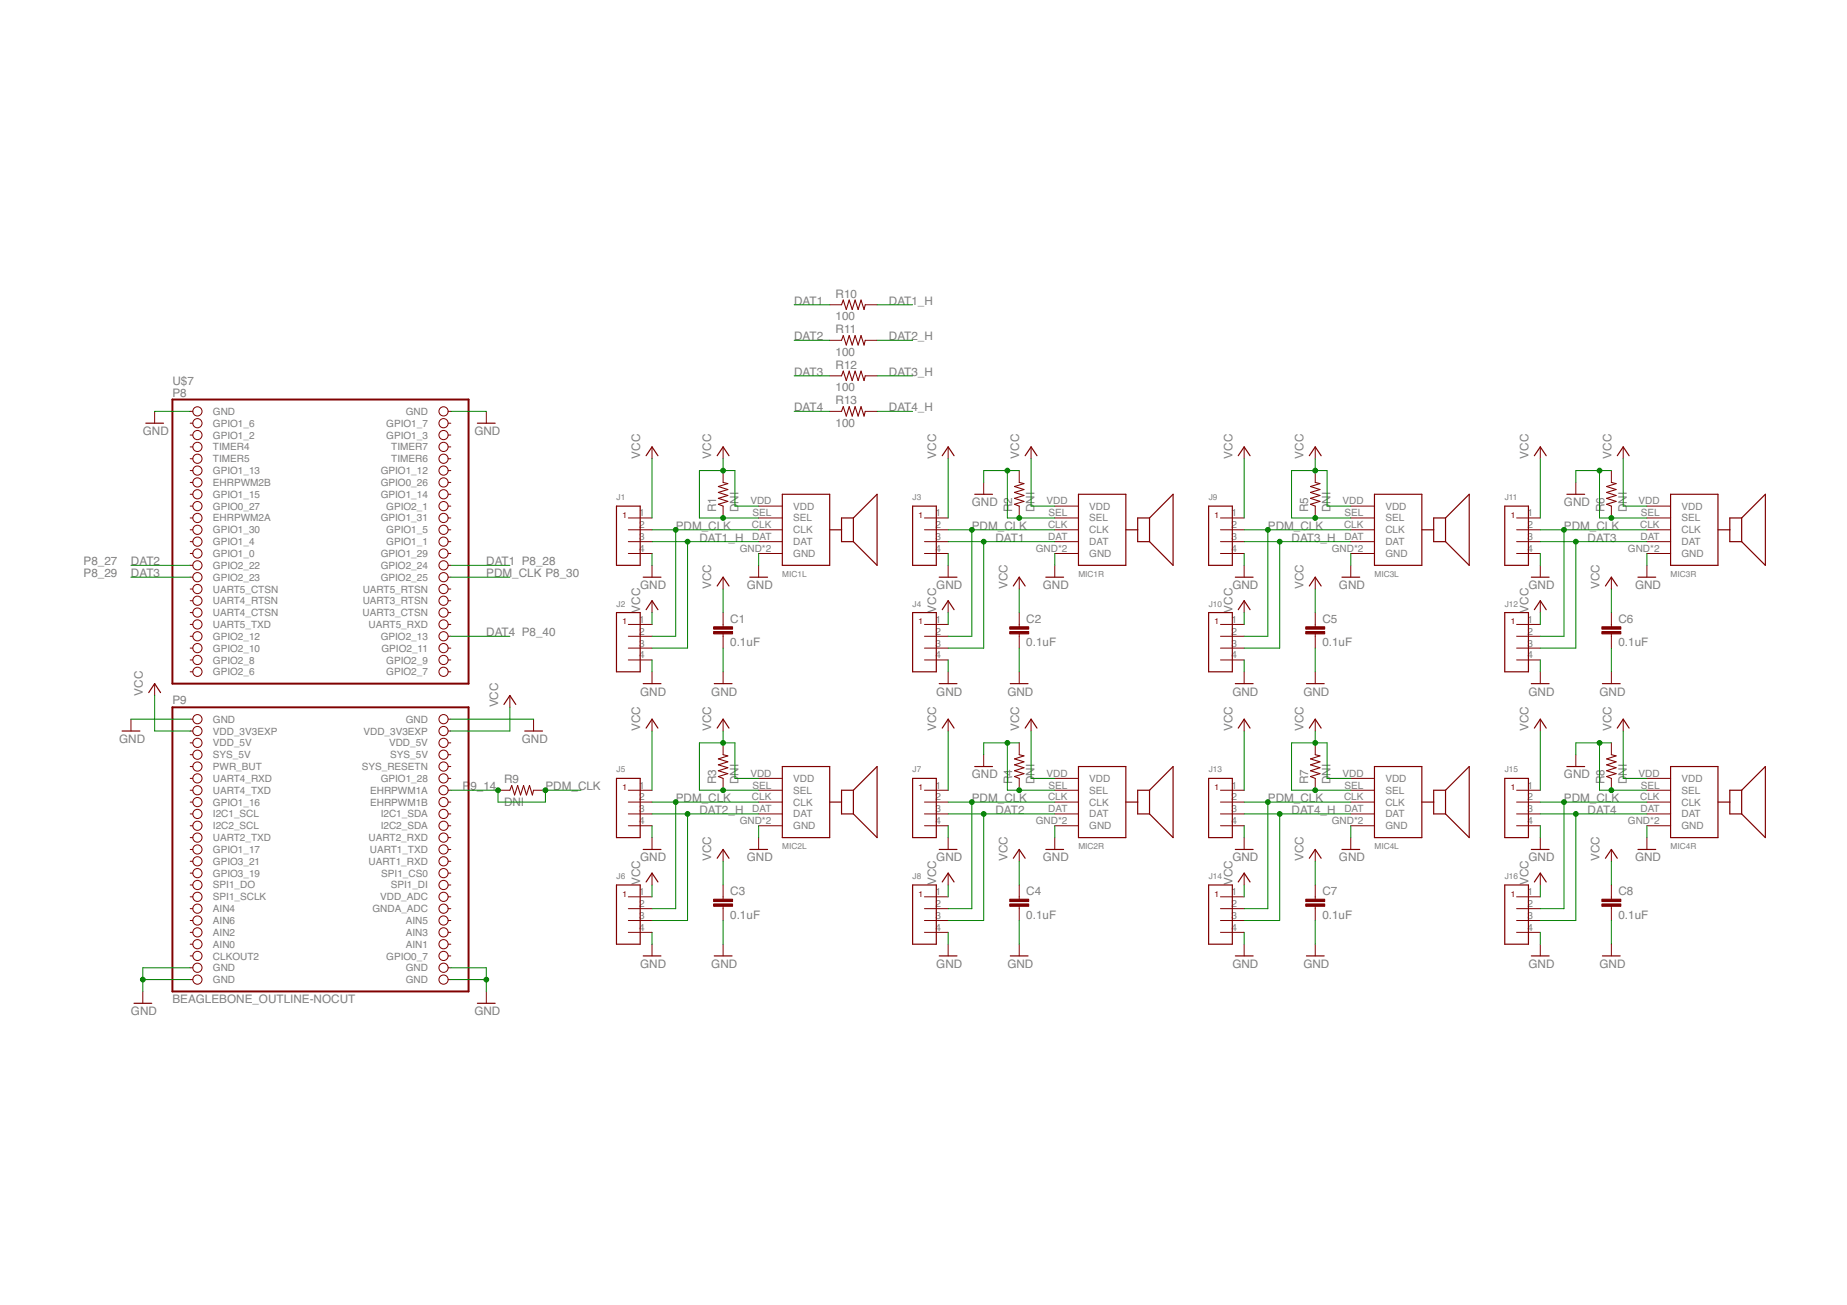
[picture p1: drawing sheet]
<svg xmlns="http://www.w3.org/2000/svg" width="297mm" height="210mm" viewBox="0 0 297 210" stroke-linecap="round" stroke-linejoin="round" font-family="sans-serif">
<g fill="none" stroke="#800000" stroke-width=".19">
<path d="M23.5 68.1h2.8M76.8 68.1h2.8M103.9 73.3l1-1.4 .9 1.4M115.3 73.3l1-1.4 .9 1.4M125.8 79.5h7.6v11.4h-7.6zM151.5 73.3l1-1.4 .9 1.4M156.8 79.5h2.8M164.9 73.3l.9-1.4 1 1.4M173.4 79.5h7.7v11.4h-7.7zM199.1 73.3l1-1.4 .9 1.4M210.6 73.3l.9-1.4 1 1.4M221 79.5h7.7v11.4h-7.7z"/>
<path d="M246.8 73.3l.9-1.4 1 1.4M252 79.5h2.8M260.1 73.3l.9-1.4 1 1.4M268.7 79.5h7.6v11.4h-7.6zM99.1 81.4h3.9v9.5h-3.9zM99.1 98.5h3.9v9.6h-3.9zM103.4 92.8h2.9M103.9 98.1l1-1.5 .9 1.5M115.3 94.3l1-1.5 .9 1.5M120.6 92.8h2.8M133.4 85.2h1.9M137.2 83.3v3.8"/>
<path d="M137.2 83.3l3.9-3.8v11.4l-3.9-3.8M137.2 83.3h-1.9v3.8h1.9M146.8 81.4h3.8v9.5h-3.8zM146.8 98.5h3.8v9.6h-3.8zM151 92.8h2.9M151.5 98.1l1-1.5 .9 1.5M163 94.3l.9-1.5 1 1.5M168.2 92.8h2.8M181.1 85.2h1.9M184.9 83.3h-1.9v3.8h1.9M184.9 83.3v3.8M184.9 83.3l3.8-3.8v11.4l-3.8-3.8"/>
<path d="M194.4 81.4h3.8v9.5h-3.8zM194.4 98.5h3.8v9.6h-3.8zM198.7 92.8h2.8M199.1 98.1l1-1.5 .9 1.5M210.6 94.3l.9-1.5 1 1.5M215.8 92.8h2.9M228.7 85.2h1.9M232.5 83.3h-1.9v3.8h1.9M232.5 83.3v3.8M232.5 83.3l3.8-3.8v11.4l-3.8-3.8M242 81.4h3.8v9.5h-3.8zM242 98.5h3.8v9.6h-3.8z"/>
<path d="M246.3 92.8h2.8M246.8 98.1l.9-1.5 1 1.5M258.2 94.3l.9-1.5 1 1.5M263.4 92.8h2.9M276.3 85.2h1.9M280.1 83.3h-1.9v3.8h1.9M280.1 83.3v3.8M280.1 83.3l3.8-3.8v11.4l-3.8-3.8M19.6 117.6h2.9M23.9 111.4l1-1.4 .9 1.4M81 113.3l1-1.4 1 1.4M84.4 117.6h2.8"/>
<path d="M103.4 110h2.9M103.9 117.1l1-1.4 .9 1.4M114.9 110h2.8M115.3 117.1l1-1.4 .9 1.4M151 110h2.9M151.5 117.1l1-1.4 .9 1.4M162.5 110h2.8M164.9 117.1l.9-1.4 1 1.4M198.7 110h2.8M199.1 117.1l1-1.4 .9 1.4M210.1 110h2.9M210.6 117.1l.9-1.4 1 1.4"/>
<path d="M246.3 110h2.8M246.8 117.1l.9-1.4 1 1.4M257.7 110h2.9M260.1 117.1l.9-1.4 1 1.4M99.1 125.2h3.9v9.5h-3.9zM103.4 136.6h2.9M115.3 138l1-1.4 .9 1.4M120.6 136.6h2.8M125.8 123.3h7.6v11.4h-7.6zM133.4 129h1.9M137.2 127.1v3.8M137.2 127.1l3.9-3.8v11.4l-3.9-3.8"/>
<path d="M137.2 127.1h-1.9v3.8h1.9M146.8 125.2h3.8v9.5h-3.8zM151 136.6h2.9M156.8 123.3h2.8M163 138l.9-1.4 1 1.4M168.2 136.6h2.8M173.4 123.3h7.7v11.4h-7.7zM181.1 129h1.9M184.9 127.1v3.8M184.9 127.1l3.8-3.8v11.4l-3.8-3.8M184.9 127.1h-1.9v3.8h1.9M194.4 125.2h3.8v9.5h-3.8z"/>
<path d="M198.7 136.6h2.8M210.6 138l.9-1.4 1 1.4M215.8 136.6h2.9M221 123.3h7.7v11.4h-7.7zM228.7 129h1.9M232.5 127.1h-1.9v3.8h1.9M232.5 127.1v3.8M232.5 127.1l3.8-3.8v11.4l-3.8-3.8M242 125.2h3.8v9.5h-3.8zM246.3 136.6h2.8M252 123.3h2.8M258.2 138l.9-1.4 1 1.4"/>
<path d="M263.4 136.6h2.9M268.7 123.3h7.6v11.4h-7.6zM276.3 129h1.9M280.1 127.1h-1.9v3.8h1.9M280.1 127.1v3.8M280.1 127.1l3.8-3.8v11.4l-3.8-3.8M99.1 142.3h3.9v9.6h-3.9zM103.4 153.8h2.9M103.9 141.9l1-1.5 .9 1.5M114.9 153.8h2.8M146.8 142.3h3.8v9.6h-3.8zM151 153.8h2.9"/>
<path d="M151.5 141.9l1-1.5 .9 1.5M162.5 153.8h2.8M194.4 142.3h3.8v9.6h-3.8zM198.7 153.8h2.8M199.1 141.9l1-1.5 .9 1.5M210.1 153.8h2.9M242 142.3h3.8v9.6h-3.8zM246.3 153.8h2.8M246.8 141.9l.9-1.5 1 1.5M257.7 153.8h2.9M21.5 161.4h2.9M76.8 161.4h2.8"/>
</g>
<g fill="none" stroke="#800000" stroke-width=".16">
<path d="M133.4 49h1.9M133.4 54.7h1.9M139.1 49h2M139.1 54.7h2M24.9 66.2v1.9M30.6 66.2h.4M30.6 68.1h.4M30.6 70h.4M30.6 71.9h.4M30.6 73.8h.4M30.6 75.7h.4M30.6 77.6h.4"/>
<path d="M30.6 79.5h.4M72.1 66.2h.4M72.1 68.1h.4M72.1 70h.4M72.1 71.9h.4M72.1 73.8h.4M72.1 75.7h.4M72.1 77.6h.4M72.1 79.5h.4M78.2 66.2v1.9M104.9 71.9v1.9M116.3 71.9v1.9"/>
<path d="M116.3 75.7v1.9M133.4 66.2h1.9M133.4 60.5h1.9M139.1 66.2h2M139.1 60.5h2M152.5 71.9v1.9M158.2 77.6v1.9M163.9 75.7v1.9M165.8 71.9v1.9M200.1 71.9v1.9M211.5 71.9v1.9M211.5 75.7v1.9"/>
<path d="M247.7 71.9v1.9M253.4 77.6v1.9M259.1 75.7v1.9M261 71.9v1.9M30.6 81.4h.4M30.6 83.3h.4M30.6 85.2h.4M30.6 87.1h.4M30.6 89h.4M30.6 90.9h.4M30.6 92.8h.4M30.6 94.7h.4"/>
<path d="M30.6 96.6h.4M30.6 98.5h.4M72.1 81.4h.4M72.1 83.3h.4M72.1 85.2h.4M72.1 87.1h.4M72.1 89h.4M72.1 90.9h.4M72.1 92.8h.4M72.1 94.7h.4M72.1 96.6h.4M72.1 98.5h.4"/>
<path d="M101 83.3h3.9M101 85.2h3.9M101 87.1h3.9M101 89h3.9M104.9 90.9v1.9M104.9 96.6v1.9M116.3 81.4v1.9M116.3 92.8v1.9M116.3 98.5v2.3M122 81.4h3.8M122 83.3h3.8M122 85.2h3.8"/>
<path d="M122 87.1h3.8M122 89h3.8M122 90.9v1.9M148.7 83.3h3.8M148.7 85.2h3.8M148.7 87.1h3.8M148.7 89h3.8M152.5 90.9v1.9M152.5 96.6v1.9M163.9 81.4v1.9M163.9 92.8v1.9M163.9 98.5v2.3"/>
<path d="M169.6 81.4h3.8M169.6 83.3h3.8M169.6 85.2h3.8M169.6 87.1h3.8M169.6 89h3.8M169.6 90.9v1.9M196.3 83.3h3.8M196.3 85.2h3.8M196.3 87.1h3.8M196.3 89h3.8M200.1 90.9v1.9M200.1 96.6v1.9"/>
<path d="M211.5 81.4v1.9M211.5 92.8v1.9M211.5 98.5v2.3M217.2 81.4h3.8M217.2 83.3h3.8M217.2 85.2h3.8M217.2 87.1h3.8M217.2 89h3.8M217.2 90.9v1.9M243.9 83.3h3.8M243.9 85.2h3.8M243.9 87.1h3.8"/>
<path d="M243.9 89h3.8M247.7 90.9v1.9M247.7 96.6v1.9M259.1 81.4v1.9M259.1 92.8v1.9M259.1 98.5v2.3M264.9 81.4h3.8M264.9 83.3h3.8M264.9 85.2h3.8M264.9 87.1h3.8M264.9 89h3.8M264.9 90.9v1.9"/>
<path d="M21.1 115.7v1.9M24.9 110v1.9M30.6 115.7h.4M30.6 117.6h.4M30.6 119.5h.4M30.6 100.4h.4M30.6 102.3h.4M30.6 104.2h.4M30.6 106.2h.4M30.6 108.1h.4M72.1 115.7h.4M72.1 117.6h.4"/>
<path d="M72.1 119.5h.4M72.1 100.4h.4M72.1 102.3h.4M72.1 104.2h.4M72.1 106.2h.4M72.1 108.1h.4M82 111.9v1.9M85.8 115.7v1.9M101 100.4h3.9M101 102.3h3.9M101 104.2h3.9M101 106.2h3.9"/>
<path d="M104.9 108.1v1.9M104.9 115.7v1.9M116.3 102v2.2M116.3 108.1v1.9M116.3 115.7v1.9M116.3 119.5v1.9M148.7 100.4h3.8M148.7 102.3h3.8M148.7 104.2h3.8M148.7 106.2h3.8M152.5 108.1v1.9M152.5 115.7v1.9"/>
<path d="M163.9 102v2.2M163.9 108.1v1.9M163.9 119.5v1.9M165.8 115.7v1.9M196.3 100.4h3.8M196.3 102.3h3.8M196.3 104.2h3.8M196.3 106.2h3.8M200.1 108.1v1.9M200.1 115.7v1.9M211.5 102v2.2M211.5 108.1v1.9"/>
<path d="M211.5 115.7v1.9M211.5 119.5v1.9M243.9 100.4h3.8M243.9 102.3h3.8M243.9 104.2h3.8M243.9 106.2h3.8M247.7 108.1v1.9M247.7 115.7v1.9M259.1 102v2.2M259.1 108.1v1.9M259.1 119.5v1.9M261 115.7v1.9"/>
<path d="M30.6 121.4h.4M30.6 123.3h.4M30.6 125.2h.4M30.6 127.1h.4M30.6 129h.4M30.6 130.9h.4M30.6 132.8h.4M30.6 134.7h.4M30.6 136.6h.4M30.6 138.5h.4M72.1 121.4h.4M72.1 123.3h.4"/>
<path d="M72.1 125.2h.4M72.1 127.1h.4M72.1 129h.4M72.1 130.9h.4M72.1 132.8h.4M72.1 134.7h.4M72.1 136.6h.4M72.1 138.5h.4M80.1 127.1h1.9M85.8 127.1h1.9M101 127.1h3.9M101 129h3.9"/>
<path d="M101 130.9h3.9M101 132.8h3.9M104.9 134.7v1.9M116.3 125.2v1.9M116.3 136.6v1.9M122 125.2h3.8M122 127.1h3.8M122 129h3.8M122 130.9h3.8M122 132.8h3.8M122 134.7v1.9M148.7 127.1h3.8"/>
<path d="M148.7 129h3.8M148.7 130.9h3.8M148.7 132.8h3.8M152.5 134.7v1.9M158.2 121.4v1.9M163.9 125.2v1.9M163.9 136.6v1.9M169.6 125.2h3.8M169.6 127.1h3.8M169.6 129h3.8M169.6 130.9h3.8M169.6 132.8h3.8"/>
<path d="M169.6 134.7v1.9M196.3 127.1h3.8M196.3 129h3.8M196.3 130.9h3.8M196.3 132.8h3.8M200.1 134.7v1.9M211.5 125.2v1.9M211.5 136.6v1.9M217.2 125.2h3.8M217.2 127.1h3.8M217.2 129h3.8M217.2 130.9h3.8"/>
<path d="M217.2 132.8h3.8M217.2 134.7v1.9M243.9 127.1h3.8M243.9 129h3.8M243.9 130.9h3.8M243.9 132.8h3.8M247.7 134.7v1.9M253.4 121.4v1.9M259.1 125.2v1.9M259.1 136.6v1.9M264.9 125.2h3.8M264.9 127.1h3.8"/>
<path d="M264.9 129h3.8M264.9 130.9h3.8M264.9 132.8h3.8M264.9 134.7v1.9M23 159.5v1.9M30.6 140.4h.4M30.6 142.3h.4M30.6 144.3h.4M30.6 146.2h.4M30.6 148.1h.4M30.6 150h.4M30.6 151.9h.4"/>
<path d="M30.6 153.8h.4M30.6 155.7h.4M30.6 157.6h.4M72.1 140.4h.4M72.1 142.3h.4M72.1 144.3h.4M72.1 146.2h.4M72.1 148.1h.4M72.1 150h.4M72.1 151.9h.4M72.1 153.8h.4M72.1 155.7h.4"/>
<path d="M72.1 157.6h.4M78.2 159.5v1.9M101 144.3h3.9M101 146.2h3.9M101 148.1h3.9M101 150h3.9M104.9 140.4v1.9M104.9 151.9v1.9M116.3 142.3v2.3M116.3 145.8v2.3M116.3 151.9v1.9M148.7 144.3h3.8"/>
<path d="M148.7 146.2h3.8M148.7 148.1h3.8M148.7 150h3.8M152.5 140.4v1.9M152.5 151.9v1.9M163.9 142.3v2.3M163.9 145.8v2.3M163.9 151.9v1.9M196.3 144.3h3.8M196.3 146.2h3.8M196.3 148.1h3.8M196.3 150h3.8"/>
<path d="M200.1 140.4v1.9M200.1 151.9v1.9M211.5 142.3v2.3M211.5 145.8v2.3M211.5 151.9v1.9M243.9 144.3h3.8M243.9 146.2h3.8M243.9 148.1h3.8M243.9 150h3.8M247.7 140.4v1.9M247.7 151.9v1.9M259.1 142.3v2.3"/>
<path d="M259.1 145.8v2.3M259.1 151.9v1.9"/>
<circle cx="31.7" cy="71.9" r=".74"/>
<circle cx="31.7" cy="73.8" r=".74"/>
<circle cx="31.7" cy="75.7" r=".74"/>
<circle cx="31.7" cy="68.1" r=".74"/>
<circle cx="31.7" cy="70" r=".74"/>
<circle cx="31.7" cy="77.6" r=".74"/>
<circle cx="31.7" cy="79.5" r=".74"/>
<circle cx="31.7" cy="66.2" r=".74"/>
<circle cx="71.3" cy="79.5" r=".74"/>
<circle cx="71.3" cy="70" r=".74"/>
<circle cx="71.3" cy="73.8" r=".74"/>
<circle cx="71.3" cy="77.6" r=".74"/>
<circle cx="71.3" cy="71.9" r=".74"/>
<circle cx="71.3" cy="75.7" r=".74"/>
<circle cx="71.3" cy="66.2" r=".74"/>
<circle cx="71.3" cy="68.1" r=".74"/>
<circle cx="31.7" cy="94.7" r=".74"/>
<circle cx="31.7" cy="96.6" r=".74"/>
<circle cx="31.7" cy="98.5" r=".74"/>
<circle cx="31.7" cy="89" r=".74"/>
<circle cx="31.7" cy="90.9" r=".74"/>
<circle cx="31.7" cy="92.8" r=".74"/>
<circle cx="31.7" cy="81.4" r=".74"/>
<circle cx="31.7" cy="83.3" r=".74"/>
<circle cx="31.7" cy="85.2" r=".74"/>
<circle cx="31.7" cy="87.1" r=".74"/>
<circle cx="71.3" cy="81.4" r=".74"/>
<circle cx="71.3" cy="94.7" r=".74"/>
<circle cx="71.3" cy="83.3" r=".74"/>
<circle cx="71.3" cy="85.2" r=".74"/>
<circle cx="71.3" cy="87.1" r=".74"/>
<circle cx="71.3" cy="89" r=".74"/>
<circle cx="71.3" cy="90.9" r=".74"/>
<circle cx="71.3" cy="92.8" r=".74"/>
<circle cx="71.3" cy="96.6" r=".74"/>
<circle cx="71.3" cy="98.5" r=".74"/>
<circle cx="31.7" cy="119.5" r=".74"/>
<circle cx="31.7" cy="115.7" r=".74"/>
<circle cx="31.7" cy="117.6" r=".74"/>
<circle cx="31.7" cy="100.4" r=".74"/>
<circle cx="31.7" cy="102.3" r=".74"/>
<circle cx="31.7" cy="104.2" r=".74"/>
<circle cx="31.7" cy="106.2" r=".74"/>
<circle cx="31.7" cy="108.1" r=".74"/>
<circle cx="71.3" cy="119.5" r=".74"/>
<circle cx="71.3" cy="115.7" r=".74"/>
<circle cx="71.3" cy="102.3" r=".74"/>
<circle cx="71.3" cy="117.6" r=".74"/>
<circle cx="71.3" cy="100.4" r=".74"/>
<circle cx="71.3" cy="106.2" r=".74"/>
<circle cx="71.3" cy="108.1" r=".74"/>
<circle cx="71.3" cy="104.2" r=".74"/>
<circle cx="31.7" cy="123.3" r=".74"/>
<circle cx="31.7" cy="138.5" r=".74"/>
<circle cx="31.7" cy="121.4" r=".74"/>
<circle cx="31.7" cy="127.1" r=".74"/>
<circle cx="31.7" cy="132.8" r=".74"/>
<circle cx="31.7" cy="125.2" r=".74"/>
<circle cx="31.7" cy="129" r=".74"/>
<circle cx="31.7" cy="130.9" r=".74"/>
<circle cx="31.7" cy="136.6" r=".74"/>
<circle cx="31.7" cy="134.7" r=".74"/>
<circle cx="71.3" cy="138.5" r=".74"/>
<circle cx="71.3" cy="136.6" r=".74"/>
<circle cx="71.3" cy="127.1" r=".74"/>
<circle cx="71.3" cy="132.8" r=".74"/>
<circle cx="71.3" cy="134.7" r=".74"/>
<circle cx="71.3" cy="123.3" r=".74"/>
<circle cx="71.3" cy="125.2" r=".74"/>
<circle cx="71.3" cy="130.9" r=".74"/>
<circle cx="71.3" cy="129" r=".74"/>
<circle cx="71.3" cy="121.4" r=".74"/>
<circle cx="31.7" cy="142.3" r=".74"/>
<circle cx="31.7" cy="144.3" r=".74"/>
<circle cx="31.7" cy="151.9" r=".74"/>
<circle cx="31.7" cy="153.8" r=".74"/>
<circle cx="31.7" cy="157.6" r=".74"/>
<circle cx="31.7" cy="140.4" r=".74"/>
<circle cx="31.7" cy="148.1" r=".74"/>
<circle cx="31.7" cy="150" r=".74"/>
<circle cx="31.7" cy="146.2" r=".74"/>
<circle cx="31.7" cy="155.7" r=".74"/>
<circle cx="71.3" cy="142.3" r=".74"/>
<circle cx="71.3" cy="144.3" r=".74"/>
<circle cx="71.3" cy="153.8" r=".74"/>
<circle cx="71.3" cy="140.4" r=".74"/>
<circle cx="71.3" cy="148.1" r=".74"/>
<circle cx="71.3" cy="155.7" r=".74"/>
<circle cx="71.3" cy="157.6" r=".74"/>
<circle cx="71.3" cy="146.2" r=".74"/>
<circle cx="71.3" cy="150" r=".74"/>
<circle cx="71.3" cy="151.9" r=".74"/>
</g>
<path d="M27.7 64.3h47.7v45.7h-47.7zM27.7 113.8h47.7v45.7h-47.7z" fill="none" stroke="#800000" stroke-width=".32"/>
<g fill="none" stroke="#800000" stroke-width=".17">
<path d="M135.3 49l.3-.7 .5 1.5 .5-1.5 .5 1.5 .4-1.5 .5 1.5 .5-1.5 .5 1.5 .1-.8M135.3 54.7l.3-.7 .5 1.5 .5-1.5 .5 1.5 .4-1.5 .5 1.5 .5-1.5 .5 1.5 .1-.8M116.3 77.6l.8 .2-1.6 .5 1.6 .4-1.6 .5 1.6 .5-1.6 .5 1.6 .4-1.6 .5 .8 .3M135.3 60.5l.3-.8 .5 1.5 .5-1.5 .5 1.5 .4-1.5 .5 1.5 .5-1.5 .5 1.5 .1-.7M135.3 66.2l.3-.8 .5 1.5 .5-1.5 .5 1.5 .4-1.5 .5 1.5 .5-1.5 .5 1.5 .1-.7M163.9 77.6l.8 .2-1.5 .5 1.5 .4-1.5 .5 1.5 .5-1.5 .5 1.5 .4-1.5 .5 .7 .3M211.5 77.6l.8 .2-1.5 .5 1.5 .4-1.5 .5 1.5 .5-1.5 .5 1.5 .4-1.5 .5 .7 .3M259.1 77.6l.8 .2-1.5 .5 1.5 .4-1.5 .5 1.5 .5-1.5 .5 1.5 .4-1.5 .5 .7 .3M82 127.1l.3-.8 .5 1.6 .4-1.6 .5 1.6 .5-1.6 .5 1.6 .5-1.6 .4 1.6 .2-.8M116.3 121.4l.8 .2-1.6 .5 1.6 .4-1.6 .5 1.6 .5-1.6 .5 1.6 .4-1.6 .5 .8 .3M163.9 121.4l.8 .2-1.5 .5 1.5 .4-1.5 .5 1.5 .5-1.5 .5 1.5 .4-1.5 .5 .7 .3M211.5 121.4l.8 .2-1.5 .5 1.5 .4-1.5 .5 1.5 .5-1.5 .5 1.5 .4-1.5 .5 .7 .3"/>
<path d="M259.1 121.4l.8 .2-1.5 .5 1.5 .4-1.5 .5 1.5 .5-1.5 .5 1.5 .4-1.5 .5 .7 .3"/>
</g>
<g fill="#800000" stroke="#800000" stroke-width=".16">
<path d="M114.8 101.6h3v.4h-3z"/>
<path d="M114.8 100.8h3v.4h-3z"/>
<path d="M162.4 101.6h3v.4h-3z"/>
<path d="M162.4 100.8h3v.4h-3z"/>
<path d="M114.8 145.4h3v.4h-3z"/>
<path d="M114.8 144.6h3v.4h-3z"/>
<path d="M162.4 145.4h3v.4h-3z"/>
<path d="M162.4 144.6h3v.4h-3z"/>
<path d="M210 101.6h3v.4h-3z"/>
<path d="M210 100.8h3v.4h-3z"/>
<path d="M257.6 101.6h3.1v.4h-3.1z"/>
<path d="M257.6 100.8h3.1v.4h-3.1z"/>
<path d="M210 145.4h3v.4h-3z"/>
<path d="M210 144.6h3v.4h-3z"/>
<path d="M257.6 145.4h3.1v.4h-3.1z"/>
<path d="M257.6 144.6h3.1v.4h-3.1z"/>
</g>
<g fill="none" stroke="#008000" stroke-width=".16">
<path d="M127.7 49h5.7M127.7 54.7h5.7M141.1 49h5.7M141.1 54.7h5.7M24.9 66.2h5.7M72.5 66.2h5.7M104.9 73.8v9.5M116.3 73.8v1.9M127.7 66.2h5.7M127.7 60.5h5.7M141.1 66.2h5.7M141.1 60.5h5.7"/>
<path d="M152.5 73.8v9.5M162 75.7v7.6h7.6M163.9 75.7h-5.7v1.9M165.8 73.8v7.6h3.8M200.1 73.8v9.5M211.5 73.8v1.9M247.7 73.8v9.5M257.2 75.7v7.6h7.7M259.1 75.7h-5.7v1.9M261 73.8v7.6h3.9M21.1 92.8h9.5M21.1 90.9h9.5"/>
<path d="M72.5 92.8h9.5M72.5 90.9h9.5M104.9 89v1.9M104.9 98.5v1.9M104.9 85.2h17.1M104.9 87.1h17.1M108.7 85.2v17.1h-3.8M110.6 87.1v17.1h-5.7M116.3 94.7v3.8M122 81.4h-3.8v-5.7h-5.7v7.6h9.5M122 89v1.9M152.5 89v1.9"/>
<path d="M152.5 98.5v1.9M152.5 85.2h17.1M152.5 87.1h17.1M156.3 85.2v17.1h-3.8M158.2 87.1v17.1h-5.7M163.9 94.7v3.8M169.6 89v1.9M200.1 89v1.9M200.1 98.5v1.9M200.1 85.2h17.1M200.1 87.1h17.1M203.9 85.2v17.1h-3.8"/>
<path d="M205.8 87.1v17.1h-5.7M211.5 94.7v3.8M217.2 81.4h-3.8v-5.7h-5.7v7.6h9.5M217.2 89v1.9M247.7 89v1.9M247.7 98.5v1.9M247.7 85.2h17.2M247.7 87.1h17.2M251.5 85.2v17.1h-3.8M253.4 87.1v17.1h-5.7M259.1 94.7v3.8M264.9 89v1.9"/>
<path d="M21.1 115.7h9.5M24.9 111.9v5.7h5.7M72.5 115.7h13.3M72.5 102.3h9.5M82 113.8v3.8h-9.5M104.9 106.2v1.9M104.9 117.6v9.5M116.3 104.2v3.9M116.3 117.6v1.9M152.5 106.2v1.9M152.5 117.6v9.5M162 119.5v7.6h7.6"/>
<path d="M163.9 104.2v3.9M163.9 119.5h-5.7v1.9M165.8 117.6v7.6h3.8M200.1 106.2v1.9M200.1 117.6v9.5M211.5 104.2v3.9M211.5 117.6v1.9M247.7 106.2v1.9M247.7 117.6v9.5M257.2 119.5v7.6h7.7M259.1 119.5h-5.7v1.9M259.1 104.2v3.9"/>
<path d="M261 117.6v7.6h3.9M72.5 127.1h7.6v1.9h7.6v-1.9h5.7M104.9 132.8v1.9M104.9 129h17.1M104.9 130.9h17.1M108.7 129v17.2h-3.8M110.6 130.9v17.2h-5.7M116.3 138.5v3.8M122 125.2h-3.8v-5.7h-5.7v7.6h9.5M122 132.8v1.9M152.5 132.8v1.9M152.5 129h17.1"/>
<path d="M152.5 130.9h17.1M156.3 129v17.2h-3.8M158.2 130.9v17.2h-5.7M163.9 138.5v3.8M169.6 132.8v1.9M200.1 132.8v1.9M200.1 129h17.1M200.1 130.9h17.1M203.9 129v17.2h-3.8M205.8 130.9v17.2h-5.7M211.5 138.5v3.8M217.2 125.2h-3.8v-5.7h-5.7v7.6h9.5"/>
<path d="M217.2 132.8v1.9M247.7 132.8v1.9M247.7 129h17.2M247.7 130.9h17.2M251.5 129v17.2h-3.8M253.4 130.9v17.2h-5.7M259.1 138.5v3.8M264.9 132.8v1.9M23 157.6h7.6M30.6 155.7h-7.6v3.8M72.5 157.6h5.7M72.5 155.7h5.7v3.8"/>
<path d="M104.9 142.3v2M104.9 150v1.9M116.3 148.1v3.8M152.5 142.3v2M152.5 150v1.9M163.9 148.1v3.8M200.1 142.3v2M200.1 150v1.9M211.5 148.1v3.8M247.7 142.3v2M247.7 150v1.9M259.1 148.1v3.8"/>
</g>
<g fill="#008000" stroke="#008000" stroke-width=".16">
<circle cx="116.3" cy="75.7" r=".38"/>
<circle cx="116.3" cy="83.3" r=".38"/>
<circle cx="116.3" cy="119.5" r=".38"/>
<circle cx="116.3" cy="127.1" r=".38"/>
<circle cx="211.5" cy="75.7" r=".38"/>
<circle cx="211.5" cy="83.3" r=".38"/>
<circle cx="211.5" cy="119.5" r=".38"/>
<circle cx="211.5" cy="127.1" r=".38"/>
<circle cx="162" cy="75.7" r=".38"/>
<circle cx="163.9" cy="83.3" r=".38"/>
<circle cx="162" cy="119.5" r=".38"/>
<circle cx="163.9" cy="127.1" r=".38"/>
<circle cx="257.2" cy="75.7" r=".38"/>
<circle cx="259.1" cy="83.3" r=".38"/>
<circle cx="257.2" cy="119.5" r=".38"/>
<circle cx="259.1" cy="127.1" r=".38"/>
<circle cx="23" cy="157.6" r=".38"/>
<circle cx="78.2" cy="157.6" r=".38"/>
<circle cx="108.7" cy="85.2" r=".38"/>
<circle cx="156.3" cy="85.2" r=".38"/>
<circle cx="108.7" cy="129" r=".38"/>
<circle cx="156.3" cy="129" r=".38"/>
<circle cx="203.9" cy="85.2" r=".38"/>
<circle cx="251.5" cy="85.2" r=".38"/>
<circle cx="203.9" cy="129" r=".38"/>
<circle cx="251.5" cy="129" r=".38"/>
<circle cx="87.7" cy="127.1" r=".38"/>
<circle cx="80.1" cy="127.1" r=".38"/>
<circle cx="158.2" cy="87.1" r=".38"/>
<circle cx="158.2" cy="130.9" r=".38"/>
<circle cx="253.4" cy="87.1" r=".38"/>
<circle cx="253.4" cy="130.9" r=".38"/>
<circle cx="110.6" cy="87.1" r=".38"/>
<circle cx="110.6" cy="130.9" r=".38"/>
<circle cx="205.8" cy="87.1" r=".38"/>
<circle cx="205.8" cy="130.9" r=".38"/>
</g>
<g font-size="1.9" fill="#808080">
<text x="134.4" y="47.9">R10</text>
<text x="127.7" y="49">DAT1</text>
<text x="134.4" y="51.5">100</text>
<text x="134.4" y="53.6">R11</text>
<text x="143" y="49">DAT1_H</text>
<text x="127.7" y="54.7">DAT2</text>
<text x="134.4" y="57.2">100</text>
<text x="134.4" y="59.3">R12</text>
<text x="143" y="54.7">DAT2_H</text>
<text x="27.7" y="61.9">U$7</text>
<text x="27.7" y="63.8">P8</text>
<text x="127.7" y="60.5">DAT3</text>
<text x="134.4" y="62.9">100</text>
<text x="134.4" y="65">R13</text>
<text x="143" y="60.5">DAT3_H</text>
<text x="23" y="70">GND</text>
<text x="76.3" y="70">GND</text>
<text x="127.7" y="66.2">DAT4</text>
<text x="134.4" y="68.6">100</text>
<text x="143" y="66.2">DAT4_H</text>
<text x="103" y="73.8" transform="rotate(-90 103 73.8)">VCC</text>
<text x="114.4" y="73.8" transform="rotate(-90 114.4 73.8)">VCC</text>
<text x="150.6" y="73.8" transform="rotate(-90 150.6 73.8)">VCC</text>
<text x="163.9" y="73.8" transform="rotate(-90 163.9 73.8)">VCC</text>
<text x="198.2" y="73.8" transform="rotate(-90 198.2 73.8)">VCC</text>
<text x="209.6" y="73.8" transform="rotate(-90 209.6 73.8)">VCC</text>
<text x="245.8" y="73.8" transform="rotate(-90 245.8 73.8)">VCC</text>
<text x="259.1" y="73.8" transform="rotate(-90 259.1 73.8)">VCC</text>
<text x="115.2" y="82.4" transform="rotate(-90 115.2 82.4)">R1</text>
<text x="118.8" y="82.4" transform="rotate(-90 118.8 82.4)">D</text>
<text x="118.8" y="81" transform="rotate(-90 118.8 81)">NI</text>
<text x="156.3" y="81.4">GND</text>
<text x="162.8" y="82.4" transform="rotate(-90 162.8 82.4)">R2</text>
<text x="166.4" y="82.4" transform="rotate(-90 166.4 82.4)">D</text>
<text x="166.4" y="81" transform="rotate(-90 166.4 81)">NI</text>
<text x="210.4" y="82.4" transform="rotate(-90 210.4 82.4)">R5</text>
<text x="214" y="82.4" transform="rotate(-90 214 82.4)">D</text>
<text x="214" y="81" transform="rotate(-90 214 81)">NI</text>
<text x="251.5" y="81.4">GND</text>
<text x="258" y="82.4" transform="rotate(-90 258 82.4)">R6</text>
<text x="261.6" y="82.4" transform="rotate(-90 261.6 82.4)">D</text>
<text x="261.6" y="81" transform="rotate(-90 261.6 81)">NI</text>
<text x="108.7" y="85.2">PDM_CLK</text>
<text x="112.5" y="87.1">DAT1_H</text>
<text x="156.3" y="85.2">PDM_CLK</text>
<text x="160.1" y="87.1">DAT1</text>
<text x="203.9" y="85.2">PDM_CLK</text>
<text x="207.7" y="87.1">DAT3_H</text>
<text x="251.5" y="85.2">PDM_CLK</text>
<text x="255.3" y="87.1">DAT3</text>
<text x="13.4" y="90.9">P8_27</text>
<text x="13.4" y="92.8">P8_29</text>
<text x="21.1" y="90.9">DAT2</text>
<text x="21.1" y="92.8">DAT3</text>
<text x="78.2" y="92.8">PDM_CLK P8_30</text>
<text x="78.2" y="90.9">DAT1 P8_28</text>
<text x="103" y="94.7">GND</text>
<text x="114.4" y="94.7" transform="rotate(-90 114.4 94.7)">VCC</text>
<text x="120.1" y="94.7">GND</text>
<text x="150.6" y="94.7">GND</text>
<text x="162" y="94.7" transform="rotate(-90 162 94.7)">VCC</text>
<text x="167.7" y="94.7">GND</text>
<text x="198.2" y="94.7">GND</text>
<text x="209.6" y="94.7" transform="rotate(-90 209.6 94.7)">VCC</text>
<text x="215.3" y="94.7">GND</text>
<text x="245.8" y="94.7">GND</text>
<text x="257.2" y="94.7" transform="rotate(-90 257.2 94.7)">VCC</text>
<text x="262.9" y="94.7">GND</text>
<text x="103" y="98.5" transform="rotate(-90 103 98.5)">VCC</text>
<text x="117.4" y="100.2">C1</text>
<text x="150.6" y="98.5" transform="rotate(-90 150.6 98.5)">VCC</text>
<text x="165.1" y="100.2">C2</text>
<text x="198.2" y="98.5" transform="rotate(-90 198.2 98.5)">VCC</text>
<text x="212.7" y="100.2">C5</text>
<text x="245.8" y="98.5" transform="rotate(-90 245.8 98.5)">VCC</text>
<text x="260.3" y="100.2">C6</text>
<text x="78.2" y="102.3">DAT4 P8_40</text>
<text x="117.4" y="104">0.1uF</text>
<text x="165.1" y="104">0.1uF</text>
<text x="212.7" y="104">0.1uF</text>
<text x="260.3" y="104">0.1uF</text>
<text x="23" y="111.9" transform="rotate(-90 23 111.9)">VCC</text>
<text x="27.7" y="113.3">P9</text>
<text x="80.1" y="113.8" transform="rotate(-90 80.1 113.8)">VCC</text>
<text x="103" y="111.9">GND</text>
<text x="114.4" y="111.9">GND</text>
<text x="150.6" y="111.9">GND</text>
<text x="162" y="111.9">GND</text>
<text x="198.2" y="111.9">GND</text>
<text x="209.6" y="111.9">GND</text>
<text x="245.8" y="111.9">GND</text>
<text x="257.2" y="111.9">GND</text>
<text x="19.2" y="119.5">GND</text>
<text x="83.9" y="119.5">GND</text>
<text x="103" y="117.6" transform="rotate(-90 103 117.6)">VCC</text>
<text x="114.4" y="117.6" transform="rotate(-90 114.4 117.6)">VCC</text>
<text x="150.6" y="117.6" transform="rotate(-90 150.6 117.6)">VCC</text>
<text x="163.9" y="117.6" transform="rotate(-90 163.9 117.6)">VCC</text>
<text x="198.2" y="117.6" transform="rotate(-90 198.2 117.6)">VCC</text>
<text x="209.6" y="117.6" transform="rotate(-90 209.6 117.6)">VCC</text>
<text x="245.8" y="117.6" transform="rotate(-90 245.8 117.6)">VCC</text>
<text x="259.1" y="117.6" transform="rotate(-90 259.1 117.6)">VCC</text>
<text x="81.1" y="126">R9</text>
<text x="118.8" y="124.8" transform="rotate(-90 118.8 124.8)">NI</text>
<text x="156.3" y="125.2">GND</text>
<text x="166.4" y="124.8" transform="rotate(-90 166.4 124.8)">NI</text>
<text x="214" y="124.8" transform="rotate(-90 214 124.8)">NI</text>
<text x="251.5" y="125.2">GND</text>
<text x="261.6" y="124.8" transform="rotate(-90 261.6 124.8)">NI</text>
<text x="74.4" y="127.1">P</text>
<text x="75.6" y="127.1">9_14</text>
<text x="81.1" y="129.6">DNI</text>
<text x="87.7" y="127.1">PDM_CLK</text>
<text x="108.7" y="129">PDM_CLK</text>
<text x="112.5" y="130.9">DAT2_H</text>
<text x="115.2" y="126.2" transform="rotate(-90 115.2 126.2)">R3</text>
<text x="118.8" y="126.2" transform="rotate(-90 118.8 126.2)">D</text>
<text x="156.3" y="129">PDM_CLK</text>
<text x="160.1" y="130.9">DAT2</text>
<text x="162.8" y="126.2" transform="rotate(-90 162.8 126.2)">R4</text>
<text x="166.4" y="126.2" transform="rotate(-90 166.4 126.2)">D</text>
<text x="203.9" y="129">PDM_CLK</text>
<text x="207.7" y="130.9">DAT4_H</text>
<text x="210.4" y="126.2" transform="rotate(-90 210.4 126.2)">R7</text>
<text x="214" y="126.2" transform="rotate(-90 214 126.2)">D</text>
<text x="251.5" y="129">PDM_CLK</text>
<text x="255.3" y="130.9">DAT4</text>
<text x="258" y="126.2" transform="rotate(-90 258 126.2)">R8</text>
<text x="261.6" y="126.2" transform="rotate(-90 261.6 126.2)">D</text>
<text x="103" y="142.3" transform="rotate(-90 103 142.3)">VCC</text>
<text x="103" y="138.5">GND</text>
<text x="114.4" y="138.5" transform="rotate(-90 114.4 138.5)">VCC</text>
<text x="117.4" y="144">C3</text>
<text x="120.1" y="138.5">GND</text>
<text x="150.6" y="142.3" transform="rotate(-90 150.6 142.3)">VCC</text>
<text x="150.6" y="138.5">GND</text>
<text x="162" y="138.5" transform="rotate(-90 162 138.5)">VCC</text>
<text x="165.1" y="144">C4</text>
<text x="167.7" y="138.5">GND</text>
<text x="198.2" y="142.3" transform="rotate(-90 198.2 142.3)">VCC</text>
<text x="198.2" y="138.5">GND</text>
<text x="209.6" y="138.5" transform="rotate(-90 209.6 138.5)">VCC</text>
<text x="212.7" y="144">C7</text>
<text x="215.3" y="138.5">GND</text>
<text x="245.8" y="142.3" transform="rotate(-90 245.8 142.3)">VCC</text>
<text x="245.8" y="138.5">GND</text>
<text x="257.2" y="138.5" transform="rotate(-90 257.2 138.5)">VCC</text>
<text x="260.3" y="144">C8</text>
<text x="262.9" y="138.5">GND</text>
<text x="117.4" y="147.8">0.1uF</text>
<text x="165.1" y="147.8">0.1uF</text>
<text x="212.7" y="147.8">0.1uF</text>
<text x="260.3" y="147.8">0.1uF</text>
<text x="103" y="155.7">GND</text>
<text x="114.4" y="155.7">GND</text>
<text x="150.6" y="155.7">GND</text>
<text x="162" y="155.7">GND</text>
<text x="198.2" y="155.7">GND</text>
<text x="209.6" y="155.7">GND</text>
<text x="245.8" y="155.7">GND</text>
<text x="257.2" y="155.7">GND</text>
<text x="27.7" y="161.4">BEAGLEBONE_OUTLINE-NOCUT</text>
<text x="21.1" y="163.3">GND</text>
<text x="76.3" y="163.3">GND</text>
</g>
<g font-size="1.6" fill="#808080">
<text x="34.2" y="66.7">GND</text>
<text x="34.2" y="68.6">GPIO1_6</text>
<text x="34.2" y="70.5">GPIO1_2</text>
<text x="62.1" y="68.6">GPIO1_7</text>
<text x="62.1" y="70.5">GPIO1_3</text>
<text x="65.3" y="66.7">GND</text>
<text x="34.2" y="72.5">TIMER4</text>
<text x="34.2" y="74.4">TIMER5</text>
<text x="34.2" y="76.3">GPIO1_13</text>
<text x="61.2" y="76.3">GPIO1_12</text>
<text x="62.9" y="72.5">TIMER7</text>
<text x="62.9" y="74.4">TIMER6</text>
<text x="34.2" y="78.2">EHRPWM2B</text>
<text x="34.2" y="80.1">GPIO1_15</text>
<text x="34.2" y="82">GPIO0_27</text>
<text x="34.2" y="83.9">EHRPWM2A</text>
<text x="61.2" y="78.2">GPIO0_26</text>
<text x="61.2" y="80.1">GPIO1_14</text>
<text x="61.2" y="83.9">GPIO1_31</text>
<text x="62.1" y="82">GPIO2_1</text>
<text x="102.8" y="83">1</text>
<text x="120.7" y="81.1">VDD</text>
<text x="121" y="83">SEL</text>
<text x="127.6" y="82">VDD</text>
<text x="127.6" y="83.9">SEL</text>
<text x="150.4" y="83">1</text>
<text x="168.3" y="81.1">VDD</text>
<text x="168.6" y="83">SEL</text>
<text x="175.2" y="82">VDD</text>
<text x="175.2" y="83.9">SEL</text>
<text x="198" y="83">1</text>
<text x="215.9" y="81.1">VDD</text>
<text x="216.2" y="83">SEL</text>
<text x="222.8" y="82">VDD</text>
<text x="222.8" y="83.9">SEL</text>
<text x="245.7" y="83">1</text>
<text x="263.5" y="81.1">VDD</text>
<text x="263.9" y="83">SEL</text>
<text x="270.4" y="82">VDD</text>
<text x="270.4" y="83.9">SEL</text>
<text x="34.2" y="85.8">GPIO1_30</text>
<text x="34.2" y="87.7">GPIO1_4</text>
<text x="34.2" y="89.6">GPIO1_0</text>
<text x="61.2" y="89.6">GPIO1_29</text>
<text x="62.1" y="85.8">GPIO1_5</text>
<text x="62.1" y="87.7">GPIO1_1</text>
<text x="102.8" y="84.9">2</text>
<text x="102.8" y="86.8">3</text>
<text x="102.8" y="88.8">4</text>
<text x="119" y="88.8">GND*2</text>
<text x="120.9" y="84.9">CLK</text>
<text x="121" y="86.8">DAT</text>
<text x="127.6" y="85.8">CLK</text>
<text x="127.6" y="87.7">DAT</text>
<text x="127.6" y="89.6">GND</text>
<text x="150.4" y="84.9">2</text>
<text x="150.4" y="86.8">3</text>
<text x="150.4" y="88.8">4</text>
<text x="166.6" y="88.8">GND*2</text>
<text x="168.5" y="84.9">CLK</text>
<text x="168.6" y="86.8">DAT</text>
<text x="175.2" y="85.8">CLK</text>
<text x="175.2" y="87.7">DAT</text>
<text x="175.2" y="89.6">GND</text>
<text x="198" y="84.9">2</text>
<text x="198" y="86.8">3</text>
<text x="198" y="88.8">4</text>
<text x="214.2" y="88.8">GND*2</text>
<text x="216.2" y="84.9">CLK</text>
<text x="216.2" y="86.8">DAT</text>
<text x="222.8" y="85.8">CLK</text>
<text x="222.8" y="87.7">DAT</text>
<text x="222.8" y="89.6">GND</text>
<text x="245.7" y="84.9">2</text>
<text x="245.7" y="86.8">3</text>
<text x="245.7" y="88.8">4</text>
<text x="261.8" y="88.8">GND*2</text>
<text x="263.8" y="84.9">CLK</text>
<text x="263.8" y="86.8">DAT</text>
<text x="270.4" y="85.8">CLK</text>
<text x="270.4" y="87.7">DAT</text>
<text x="270.4" y="89.6">GND</text>
<text x="34.2" y="91.5">GPIO2_22</text>
<text x="34.2" y="93.4">GPIO2_23</text>
<text x="34.2" y="95.3">UART5_CTSN</text>
<text x="58.3" y="95.3">UART5_RTSN</text>
<text x="61.2" y="91.5">GPIO2_24</text>
<text x="61.2" y="93.4">GPIO2_25</text>
<text x="34.2" y="97.2">UART4_RTSN</text>
<text x="34.2" y="99.1">UART4_CTSN</text>
<text x="34.2" y="101">UART5_TXD</text>
<text x="58.3" y="99.1">UART3_CTSN</text>
<text x="58.3" y="97.2">UART3_RTSN</text>
<text x="59.3" y="101">UART5_RXD</text>
<text x="102.8" y="100.2">1</text>
<text x="150.4" y="100.2">1</text>
<text x="198" y="100.2">1</text>
<text x="245.7" y="100.2">1</text>
<text x="34.2" y="102.9">GPIO2_12</text>
<text x="34.2" y="104.8">GPIO2_10</text>
<text x="34.2" y="106.7">GPIO2_8</text>
<text x="61.2" y="102.9">GPIO2_13</text>
<text x="61.4" y="104.8">GPIO2_11</text>
<text x="62.1" y="106.7">GPIO2_9</text>
<text x="102.8" y="102.1">2</text>
<text x="102.8" y="104">3</text>
<text x="102.8" y="105.9">4</text>
<text x="150.4" y="102.1">2</text>
<text x="150.4" y="104">3</text>
<text x="150.4" y="105.9">4</text>
<text x="198" y="102.1">2</text>
<text x="198" y="104">3</text>
<text x="198" y="105.9">4</text>
<text x="245.7" y="102.1">2</text>
<text x="245.7" y="104">3</text>
<text x="245.7" y="105.9">4</text>
<text x="34.2" y="108.6">GPIO2_6</text>
<text x="62.1" y="108.6">GPIO2_7</text>
<text x="34.2" y="116.3">GND</text>
<text x="34.2" y="118.2">VDD_3V3EXP</text>
<text x="58.5" y="118.2">VDD_3V3EXP</text>
<text x="65.3" y="116.3">GND</text>
<text x="34.2" y="120.1">VDD_5V</text>
<text x="34.2" y="122">SYS_5V</text>
<text x="34.2" y="123.9">PWR_BUT</text>
<text x="34.2" y="125.8">UART4_RXD</text>
<text x="58.2" y="123.9">SYS_RESETN</text>
<text x="61.2" y="125.8">GPIO1_28</text>
<text x="62.6" y="120.1">VDD_5V</text>
<text x="62.8" y="122">SYS_5V</text>
<text x="120.7" y="124.9">VDD</text>
<text x="127.6" y="125.8">VDD</text>
<text x="168.3" y="124.9">VDD</text>
<text x="175.2" y="125.8">VDD</text>
<text x="215.9" y="124.9">VDD</text>
<text x="222.8" y="125.8">VDD</text>
<text x="263.5" y="124.9">VDD</text>
<text x="270.4" y="125.8">VDD</text>
<text x="34.2" y="127.7">UART4_TXD</text>
<text x="34.2" y="129.6">GPIO1_16</text>
<text x="34.2" y="131.5">I2C1_SCL</text>
<text x="59.5" y="127.7">EHRPWM1A</text>
<text x="59.5" y="129.6">EHRPWM1B</text>
<text x="61.2" y="131.5">I2C1_SDA</text>
<text x="102.8" y="126.8">1</text>
<text x="102.8" y="128.7">2</text>
<text x="102.8" y="130.6">3</text>
<text x="120.9" y="128.7">CLK</text>
<text x="121" y="130.6">DAT</text>
<text x="121" y="126.8">SEL</text>
<text x="127.6" y="127.7">SEL</text>
<text x="127.6" y="129.6">CLK</text>
<text x="127.6" y="131.5">DAT</text>
<text x="150.4" y="126.8">1</text>
<text x="150.4" y="128.7">2</text>
<text x="150.4" y="130.6">3</text>
<text x="168.5" y="128.7">CLK</text>
<text x="168.6" y="130.6">DAT</text>
<text x="168.6" y="126.8">SEL</text>
<text x="175.2" y="127.7">SEL</text>
<text x="175.2" y="129.6">CLK</text>
<text x="175.2" y="131.5">DAT</text>
<text x="198" y="126.8">1</text>
<text x="198" y="128.7">2</text>
<text x="198" y="130.6">3</text>
<text x="216.2" y="128.7">CLK</text>
<text x="216.2" y="130.6">DAT</text>
<text x="216.2" y="126.8">SEL</text>
<text x="222.8" y="127.7">SEL</text>
<text x="222.8" y="129.6">CLK</text>
<text x="222.8" y="131.5">DAT</text>
<text x="245.7" y="126.8">1</text>
<text x="245.7" y="128.7">2</text>
<text x="245.7" y="130.6">3</text>
<text x="263.8" y="128.7">CLK</text>
<text x="263.8" y="130.6">DAT</text>
<text x="263.9" y="126.8">SEL</text>
<text x="270.4" y="127.7">SEL</text>
<text x="270.4" y="129.6">CLK</text>
<text x="270.4" y="131.5">DAT</text>
<text x="34.2" y="133.4">I2C2_SCL</text>
<text x="34.2" y="135.3">UART2_TXD</text>
<text x="34.2" y="137.2">GPIO1_17</text>
<text x="59.3" y="135.3">UART2_RXD</text>
<text x="59.5" y="137.2">UART1_TXD</text>
<text x="61.2" y="133.4">I2C2_SDA</text>
<text x="102.8" y="132.6">4</text>
<text x="119" y="132.6">GND*2</text>
<text x="127.6" y="133.4">GND</text>
<text x="150.4" y="132.6">4</text>
<text x="166.6" y="132.6">GND*2</text>
<text x="175.2" y="133.4">GND</text>
<text x="198" y="132.6">4</text>
<text x="214.2" y="132.6">GND*2</text>
<text x="222.8" y="133.4">GND</text>
<text x="245.7" y="132.6">4</text>
<text x="261.8" y="132.6">GND*2</text>
<text x="270.4" y="133.4">GND</text>
<text x="34.2" y="139.1">GPIO3_21</text>
<text x="34.2" y="141">GPIO3_19</text>
<text x="34.2" y="142.9">SPI1_DO</text>
<text x="59.3" y="139.1">UART1_RXD</text>
<text x="61.3" y="141">SPI1_CS0</text>
<text x="62.8" y="142.9">SPI1_DI</text>
<text x="102.8" y="144">1</text>
<text x="150.4" y="144">1</text>
<text x="198" y="144">1</text>
<text x="245.7" y="144">1</text>
<text x="34.2" y="144.8">SPI1_SCLK</text>
<text x="34.2" y="146.7">AIN4</text>
<text x="34.2" y="148.6">AIN6</text>
<text x="59.9" y="146.7">GNDA_ADC</text>
<text x="61.1" y="144.8">VDD_ADC</text>
<text x="65.3" y="148.6">AIN5</text>
<text x="102.8" y="145.9">2</text>
<text x="102.8" y="147.8">3</text>
<text x="102.8" y="149.7">4</text>
<text x="150.4" y="145.9">2</text>
<text x="150.4" y="147.8">3</text>
<text x="150.4" y="149.7">4</text>
<text x="198" y="145.9">2</text>
<text x="198" y="147.8">3</text>
<text x="198" y="149.7">4</text>
<text x="245.7" y="145.9">2</text>
<text x="245.7" y="147.8">3</text>
<text x="245.7" y="149.7">4</text>
<text x="34.2" y="150.5">AIN2</text>
<text x="34.2" y="152.4">AIN0</text>
<text x="34.2" y="154.3">CLKOUT2</text>
<text x="62.1" y="154.3">GPIO0_7</text>
<text x="65.3" y="150.5">AIN3</text>
<text x="65.3" y="152.4">AIN1</text>
<text x="34.2" y="156.2">GND</text>
<text x="34.2" y="158.1">GND</text>
<text x="65.3" y="156.2">GND</text>
<text x="65.3" y="158.1">GND</text>
</g>
<g font-size="1.3" fill="#808080">
<text x="99.2" y="80.4">J1</text>
<text x="146.8" y="80.4">J3</text>
<text x="194.4" y="80.4">J9</text>
<text x="242" y="80.4">J11</text>
<text x="125.8" y="92.8">MIC1L</text>
<text x="173.4" y="92.8">MIC1R</text>
<text x="221" y="92.8">MIC3L</text>
<text x="268.7" y="92.8">MIC3R</text>
<text x="99.2" y="97.6">J2</text>
<text x="146.8" y="97.6">J4</text>
<text x="194.4" y="97.6">J10</text>
<text x="242" y="97.6">J12</text>
<text x="99.2" y="124.2">J5</text>
<text x="146.8" y="124.2">J7</text>
<text x="194.4" y="124.2">J13</text>
<text x="242" y="124.2">J15</text>
<text x="125.8" y="136.6">MIC2L</text>
<text x="173.4" y="136.6">MIC2R</text>
<text x="221" y="136.6">MIC4L</text>
<text x="268.7" y="136.6">MIC4R</text>
<text x="99.2" y="141.4">J6</text>
<text x="146.8" y="141.4">J8</text>
<text x="194.4" y="141.4">J14</text>
<text x="242" y="141.4">J16</text>
</g>
<g font-size="1.3" fill="#800000">
<text x="100.1" y="83.3">1</text>
<text x="147.7" y="83.3">1</text>
<text x="195.3" y="83.3">1</text>
<text x="243" y="83.3">1</text>
<text x="100.1" y="100.4">1</text>
<text x="147.7" y="100.4">1</text>
<text x="195.3" y="100.4">1</text>
<text x="243" y="100.4">1</text>
<text x="100.1" y="127.1">1</text>
<text x="147.7" y="127.1">1</text>
<text x="195.3" y="127.1">1</text>
<text x="243" y="127.1">1</text>
<text x="100.1" y="144.2">1</text>
<text x="147.7" y="144.2">1</text>
<text x="195.3" y="144.2">1</text>
<text x="243" y="144.2">1</text>
</g>
</svg>
